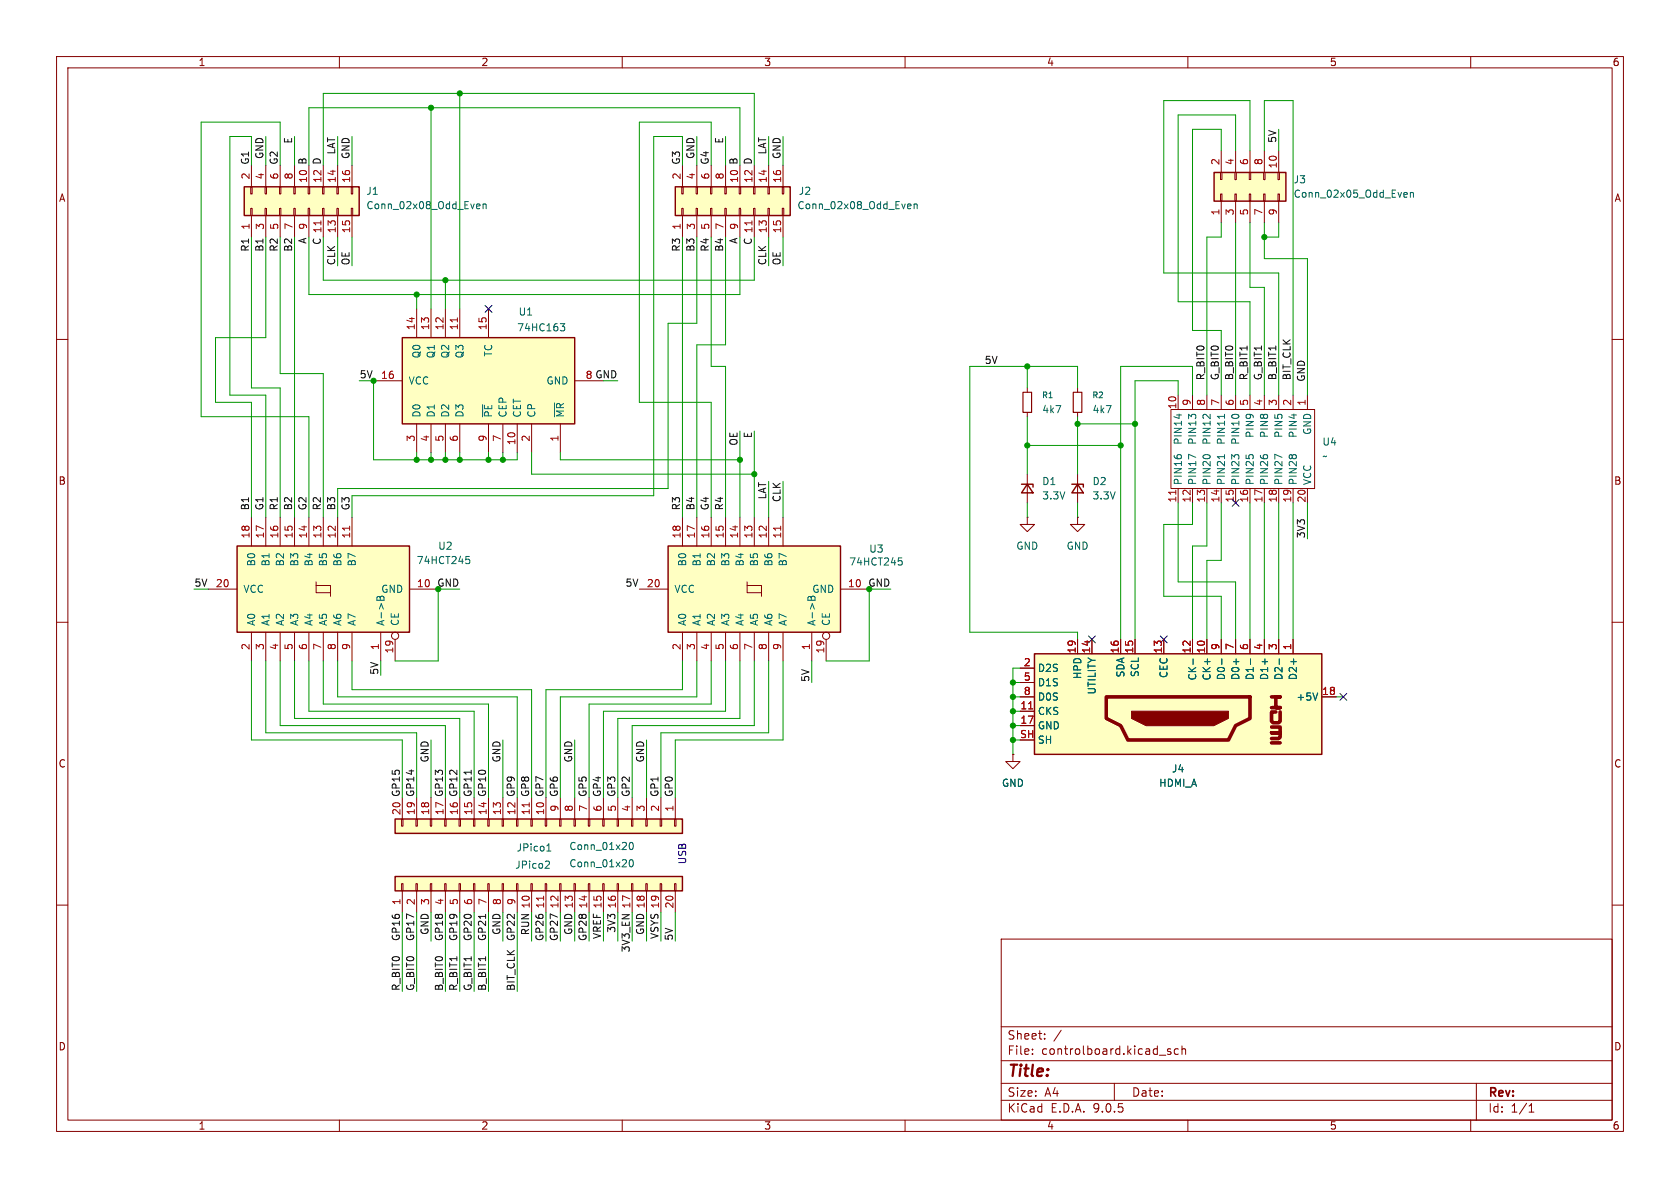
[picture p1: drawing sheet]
<svg xmlns="http://www.w3.org/2000/svg" width="297mm" height="210mm" viewBox="0 0 297 210" stroke-linecap="round" stroke-linejoin="round" font-family="sans-serif">
<g fill="none" stroke="#840000" stroke-width=".18">
<path d="M10 10h277v190h-277zM12 12h273v186h-273zM60 10v2M110 10v2M160 10v2M210 10v2M260 10v2M10 60h2M181.6 68.6v.7M181.6 72.9v.8M285 60h2M181.6 91.4v1.3h1.3l-1.3 1.3-1.3-1.3h1.3"/>
<path d="M181.6 91.4h.1M190.5 91.4v1.3h1.3l-1.3 1.3-1.3-1.3h1.3M190.5 91.4h.1M10 110h2M285 110h2M179.1 133.4v1.2h1.2l-1.2 1.3-1.3-1.3h1.3M179.1 133.4h.1M10 160h2M177 166h108v32h-108zM285 160h2M60 198v2M110 198v2"/>
<path d="M160 198v2M177 194.5h108M177 191.5h108M177 187.5h108M177 181.5h108M182.5 186.3v.1M182.5 185.5v.1M184.7 183.6v.1M184.7 182.8v.1M187.6 182.1l-1.3 2M197 191.5v3M207 185.5l-.4-.1-.2 .2 .1 .2 .5 .2v.3h-.6"/>
<path d="M208.3 185.5l-.4-.1-.3 .3v.4l.1 .2h.6M209 185.5l.2-.1 .3 .1 .1 .9M209 184.9v1.5M210 198v2M260 198v2M261 191.5v6.5M270.3 196.6h.9M270.3 195.5l.4-.4v1.5"/>
</g>
<path d="M180.8 69.3h1.6v3.6h-1.6z" fill="none" stroke="#840000" stroke-width=".2"/>
<path d="M71.1 59.7h30.5v15.2h-30.5z" fill="#ffffc2"/>
<path d="M71.1 59.7h30.5v15.2h-30.5zM180.6 85.6h2v.5M181.6 85.6l1 1.5h-2z" fill="none" stroke="#840000" stroke-width=".25"/>
<g fill="none" stroke="#840000" stroke-width=".18">
<path d="M73.7 54.6v5.1M76.2 54.6v5.1M78.7 54.6v5.1M81.3 54.6v5.1M86.4 54.6v5.1M66 67.3h5.1M73.7 74.9v5.1M76.2 74.9v5.1M78.7 74.9v5.1M81.3 74.9v5.1M86.4 74.9v5.1M88.9 74.9v5.1"/>
<path d="M91.4 74.9v5.1M94 74.9v5.1M99.1 74.9v5.1M101.6 67.3h5.1M190.5 68.6v.7M190.5 72.9v.8M181.6 83.8v5.1"/>
</g>
<path d="M99.1 57.2h.7l-.4 .5 .4 .1v.4l-.2 .3h-.4M85.3 71.5v2.2M98 71.2v2.5" fill="none" stroke="#006464" stroke-width=".18"/>
<path d="M80.9 56.2v.7" fill="none" stroke="#a90000" stroke-width=".18"/>
<path d="M189.7 69.3h1.6v3.6h-1.6z" fill="none" stroke="#840000" stroke-width=".2"/>
<path d="M43.2 33h20.3v5.1h-20.3z" fill="#ffffc2"/>
<path d="M43.2 33h20.3v5.1h-20.3z" fill="none" stroke="#840000" stroke-width=".25"/>
<g fill="none" stroke="#840000" stroke-width=".18">
<path d="M44.3 36.8h.3v1.3h-.3zM44.3 33h.3v1.3h-.3zM44.4 29.2v3.8M44.4 38.1v3.8M46.9 36.8h.2v1.3h-.2zM46.9 33h.2v1.3h-.2zM47 29.2v3.8M47 38.1v3.8M49.4 36.8h.3v1.3h-.3zM49.4 33h.3v1.3h-.3zM49.5 29.2v3.8M49.5 38.1v3.8"/>
<path d="M51.9 36.8h.3v1.3h-.3zM51.9 33h.3v1.3h-.3zM52.1 29.2v3.8M52.1 38.1v3.8M54.5 36.8h.2v1.3h-.2zM54.5 33h.2v1.3h-.2zM54.6 29.2v3.8M54.6 38.1v3.8M57 36.8h.3v1.3h-.3zM57 33h.3v1.3h-.3zM57.1 29.2v3.8M57.1 38.1v3.8"/>
<path d="M59.6 36.8h.2v1.3h-.2zM59.6 33h.2v1.3h-.2zM59.7 29.2v3.8M59.7 38.1v3.8M62.1 36.8h.3v1.3h-.3zM62.1 33h.3v1.3h-.3zM62.2 29.2v3.8M62.2 38.1v3.8"/>
</g>
<path d="M56.7 39v.8" fill="none" stroke="#a90000" stroke-width=".18"/>
<path d="M84.4 36.1h.4l.1 .3-.6 .1M84.8 36.8l-.4 .1M85.4 36.2l.2-.1h.3v.8M85.4 36.1v.8" fill="none" stroke="#006464" stroke-width=".18"/>
<path d="M118.1 96.5h30.5v15.3h-30.5z" fill="#ffffc2"/>
<g fill="none" stroke="#840000" stroke-width=".18">
<path d="M120.6 91.4v5.1M123.2 91.4v5.1M125.7 91.4v5.1M128.3 91.4v5.1M130.8 91.4v5.1M133.3 91.4v5.1M135.9 91.4v5.1M138.4 91.4v5.1M113 104.1h5.1M120.6 111.8v5M123.2 111.8v5M125.7 111.8v5"/>
<path d="M128.3 111.8v5M130.8 111.8v5M132.1 102.9v.6h2.5v1.9M132.1 103.5v1.3h2.5M133.3 111.8v5M135.9 111.8v5M138.4 111.8v5M143.5 111.8v5M146 113v3.8M148.6 104.1h5.1"/>
<circle cx="146" cy="112.4" r=".63"/>
</g>
<path d="M118.1 96.5h30.5v15.3h-30.5z" fill="none" stroke="#840000" stroke-width=".25"/>
<path d="M158.8 98.6h.6M159 99.1h.3l.2 .2-.1 .5-.4 .1M143.1 105.4l-.3 .3v.4h1.3v-.5M143.4 105.6v.1M143.4 105.7v.4M143.5 105.5l-.1 .2" fill="none" stroke="#006464" stroke-width=".18"/>
<path d="M138 93v.7" fill="none" stroke="#a90000" stroke-width=".18"/>
<path d="M214.6 30.5h12.7v5.1h-12.7z" fill="#ffffc2"/>
<path d="M214.6 30.5h12.7v5.1h-12.7z" fill="none" stroke="#840000" stroke-width=".25"/>
<g fill="none" stroke="#840000" stroke-width=".18">
<path d="M215.8 34.3h.2v1.3h-.2zM215.8 30.5h.2v1.3h-.2zM215.9 26.7v3.8M215.9 35.6v3.8M218.3 34.3h.3v1.3h-.3zM218.3 30.5h.3v1.3h-.3zM218.4 26.7v3.8M218.4 35.6v3.8M220.9 34.3h.2v1.3h-.2zM220.9 30.5h.2v1.3h-.2zM221 26.7v3.8M221 35.6v3.8"/>
<path d="M223.4 34.3h.2v1.3h-.2zM223.4 30.5h.2v1.3h-.2zM223.5 26.7v3.8M223.5 35.6v3.8M225.9 34.3h.3v1.3h-.3zM225.9 30.5h.3v1.3h-.3zM226.1 26.7v3.8M226.1 35.6v3.8M207 72.4h25.4v14h-25.4zM208.3 69.9v2.5M210.8 69.9v2.5M213.4 69.9v2.5"/>
<path d="M215.9 69.9v2.5M218.4 69.9v2.5M221 69.9v2.5M223.5 69.9v2.5M226.1 69.9v2.5M228.6 69.9v2.5M231.1 69.9v2.5M208.3 86.4v2.5M210.8 86.4v2.5M213.4 86.4v2.5M215.9 86.4v2.5M218.4 86.4v2.5"/>
<path d="M221 86.4v2.5M223.5 86.4v2.5M226.1 86.4v2.5M228.6 86.4v2.5M231.1 86.4v2.5"/>
</g>
<g fill="none" stroke="#006464" stroke-width=".18">
<path d="M248.4 34l.3 .1 .1 .2-.6 .1M248.7 34.8l-.3 .1M249.3 34.1l.2-.1 .3 .1 .1 .8M249.3 34v.9M208.4 73.2v.8M210.6 73.7l-.5-.5v.8M210.7 73.3h.6M212.8 73.3h.4M213.9 73.2v.8M216.5 73.2v.8M218 73.3h.8M208.2 80.4h.5"/>
<path d="M211.4 80.9l-1.3-.6v.9M212.9 80.4h.8M216.5 80.4v.7M218.2 80.8l-.5-.4v.8M218.4 80.4h.5M220.9 80.4h.5M223.4 80.4h.6M226.6 80.9l-1.2-.6v.9M228 80.4h.3M228.6 80.4h.5"/>
</g>
<path d="M207.9 86.7v.7" fill="none" stroke="#a90000" stroke-width=".18"/>
<path d="M119.4 33h20.3v5.1h-20.3z" fill="#ffffc2"/>
<path d="M119.4 33h20.3v5.1h-20.3z" fill="none" stroke="#840000" stroke-width=".25"/>
<g fill="none" stroke="#840000" stroke-width=".18">
<path d="M120.5 36.8h.3v1.3h-.3zM120.5 33h.3v1.3h-.3zM120.6 29.2v3.8M120.6 38.1v3.8M123.1 36.8h.2v1.3h-.2zM123.1 33h.2v1.3h-.2zM123.2 29.2v3.8M123.2 38.1v3.8M125.6 36.8h.3v1.3h-.3zM125.6 33h.3v1.3h-.3zM125.7 29.2v3.8M125.7 38.1v3.8"/>
<path d="M128.1 36.8h.3v1.3h-.3zM128.1 33h.3v1.3h-.3zM128.3 29.2v3.8M128.3 38.1v3.8M130.7 36.8h.2v1.3h-.2zM130.7 33h.2v1.3h-.2zM130.8 29.2v3.8M130.8 38.1v3.8M133.2 36.8h.3v1.3h-.3zM133.2 33h.3v1.3h-.3zM133.3 29.2v3.8M133.3 38.1v3.8"/>
<path d="M135.8 36.8h.2v1.3h-.2zM135.8 33h.2v1.3h-.2zM135.9 29.2v3.8M135.9 38.1v3.8M138.3 36.8h.3v1.3h-.3zM138.3 33h.3v1.3h-.3zM138.4 29.2v3.8M138.4 38.1v3.8"/>
</g>
<path d="M132.9 39v.8" fill="none" stroke="#a90000" stroke-width=".18"/>
<path d="M160.6 36.1h.4l.1 .3-.6 .1M161 36.8l-.4 .1M161.6 36.2l.2-.1h.3v.8M161.6 36.1v.8" fill="none" stroke="#006464" stroke-width=".18"/>
<path d="M182.9 115.6h50.8v17.8h-50.8z" fill="#ffffc2"/>
<path d="M195.6 123.2h25.4v3.8l-2.6 1.3-1.2 2.5h-17.8l-1.3-2.5-2.5-1.3zM224.8 123.2h1.5h-.7v1.9h.7h-1.5M224.8 128.5h1.5v1h-1.5h1.5v.8l-.2 .3h-1.3M224.8 131.3h1.5M225.6 125.9h-.8v1.6l.2 .3h1.1l.2-.3v-1.6" fill="none" stroke="#840000" stroke-width=".63"/>
<path d="M189.5 85.6h2v.5M190.5 85.6l1 1.5h-2zM182.9 115.6h50.8v17.8h-50.8z" fill="none" stroke="#840000" stroke-width=".25"/>
<path d="M200 125.7h17.2v1.3l-2.6 1.3h-12l-2.6-1.3z" fill="#840000" stroke="#840000" stroke-width=".18"/>
<g fill="none" stroke="#840000" stroke-width=".18">
<path d="M190.5 83.8v5.1M180.3 118.1h2.6M190.5 113v2.6M193 113v2.6M198.1 113v2.6M200.7 113v2.6M205.7 113v2.6M210.8 113v2.6M213.4 113v2.6M215.9 113v2.6M218.4 113v2.6M221 113v2.6"/>
<path d="M223.5 113v2.6M226.1 113v2.6M228.6 113v2.6M180.3 120.7h2.6M180.3 123.2h2.6M180.3 125.7h2.6M180.3 128.3h2.6M233.7 123.2h2.5"/>
</g>
<path d="M210.9 116.5v.9M216 116.5v.9M218.5 116.5v.9M221.1 116.5v.9M223.6 116.5v.9M226.2 116.5v.9M228.7 116.5v.9M233 122.5l-.5 1.3" fill="none" stroke="#006464" stroke-width=".18"/>
<path d="M181.9 125.3h.7" fill="none" stroke="#a90000" stroke-width=".18"/>
<path d="M69.8 154.9h50.8v2.6h-50.8z" fill="#ffffc2"/>
<path d="M69.8 154.9h50.8v2.6h-50.8z" fill="none" stroke="#840000" stroke-width=".25"/>
<g fill="none" stroke="#840000" stroke-width=".18">
<path d="M71 156.2h.2v1.3h-.2zM71.1 157.5v3.8M73.5 156.2h.3v1.3h-.3zM73.7 157.5v3.8M76.1 156.2h.2v1.3h-.2zM76.2 157.5v3.8M78.6 156.2h.3v1.3h-.3zM78.7 157.5v3.8M81.2 156.2h.2v1.3h-.2zM81.3 157.5v3.8M83.7 156.2h.2v1.3h-.2zM83.8 157.5v3.8"/>
<path d="M86.2 156.2h.3v1.3h-.3zM86.4 157.5v3.8M88.8 156.2h.2v1.3h-.2zM88.9 157.5v3.8M91.3 156.2h.3v1.3h-.3zM91.4 157.5v3.8M93.9 156.2h.2v1.3h-.2zM94 157.5v3.8M96.4 156.2h.2v1.3h-.2zM96.5 157.5v3.8M98.9 156.2h.3v1.3h-.3zM99.1 157.5v3.8"/>
<path d="M101.5 156.2h.2v1.3h-.2zM101.6 157.5v3.8M104 156.2h.3v1.3h-.3zM104.1 157.5v3.8M106.6 156.2h.2v1.3h-.2zM106.7 157.5v3.8M109.1 156.2h.2v1.3h-.2zM109.2 157.5v3.8M111.6 156.2h.3v1.3h-.3zM111.8 157.5v3.8M114.2 156.2h.2v1.3h-.2zM114.3 157.5v3.8"/>
<path d="M116.7 156.2h.3v1.3h-.3zM116.8 157.5v3.8M119.3 156.2h.2v1.3h-.2zM119.4 157.5v3.8"/>
</g>
<path d="M96.1 158.4v.7" fill="none" stroke="#a90000" stroke-width=".18"/>
<path d="M96.6 152.2l.4 .1 .1 .3-.7 .9h.7M111.4 152h.1a.68 .68 0 0 1 .5 .6 .68 .68 0 0 1-.5 .6 .84 .84 0 0 1-.1-1.2z" fill="none" stroke="#006464" stroke-width=".18"/>
<path d="M69.8 144.8h50.8v2.5h-50.8z" fill="#ffffc2"/>
<path d="M69.8 144.8h50.8v2.5h-50.8z" fill="none" stroke="#840000" stroke-width=".25"/>
<g fill="none" stroke="#840000" stroke-width=".18">
<path d="M71 144.8h.2v1.3h-.2zM71.1 141v3.8M73.5 144.8h.3v1.3h-.3zM73.7 141v3.8M76.1 144.8h.2v1.3h-.2zM76.2 141v3.8M78.6 144.8h.3v1.3h-.3zM78.7 141v3.8M81.2 144.8h.2v1.3h-.2zM81.3 141v3.8M83.7 144.8h.2v1.3h-.2zM83.8 141v3.8"/>
<path d="M86.2 144.8h.3v1.3h-.3zM86.4 141v3.8M88.8 144.8h.2v1.3h-.2zM88.9 141v3.8M91.3 144.8h.3v1.3h-.3zM91.4 141v3.8M93.9 144.8h.2v1.3h-.2zM94 141v3.8M96.4 144.8h.2v1.3h-.2zM96.5 141v3.8M98.9 144.8h.3v1.3h-.3zM99.1 141v3.8"/>
<path d="M101.5 144.8h.2v1.3h-.2zM101.6 141v3.8M104 144.8h.3v1.3h-.3zM104.1 141v3.8M106.6 144.8h.2v1.3h-.2zM106.7 141v3.8M109.1 144.8h.2v1.3h-.2zM109.2 141v3.8M111.6 144.8h.3v1.3h-.3zM111.8 141v3.8M114.2 144.8h.2v1.3h-.2zM114.3 141v3.8"/>
<path d="M116.7 144.8h.3v1.3h-.3zM116.8 141v3.8M119.3 144.8h.2v1.3h-.2zM119.4 141v3.8"/>
</g>
<path d="M93.6 141.9v.7" fill="none" stroke="#a90000" stroke-width=".18"/>
<path d="M96.7 150.4h.7M96.8 149.5l.2-.3v1.2M111.4 149l.1-.1a.68 .68 0 0 1 .5 .7 .68 .68 0 0 1-.5 .6l-.1-.1-.2-.4z" fill="none" stroke="#006464" stroke-width=".18"/>
<path d="M41.9 96.5h30.5v15.3h-30.5z" fill="#ffffc2"/>
<g fill="none" stroke="#840000" stroke-width=".18">
<path d="M44.4 91.4v5.1M47 91.4v5.1M49.5 91.4v5.1M52.1 91.4v5.1M54.6 91.4v5.1M57.1 91.4v5.1M59.7 91.4v5.1M62.2 91.4v5.1M36.8 104.1h5.1M44.4 111.8v5M47 111.8v5M49.5 111.8v5"/>
<path d="M52.1 111.8v5M54.6 111.8v5M55.9 102.9v.6h2.5v1.9M55.9 103.5v1.3h2.5M57.1 111.8v5M59.7 111.8v5M62.2 111.8v5M67.3 111.8v5M69.8 113v3.8M72.4 104.1h5.1M180.3 118.1h2.6M190.5 113v2.6"/>
<path d="M193 113v2.6M198.1 113v2.6M200.7 113v2.6M205.7 113v2.6M210.8 113v2.6M213.4 113v2.6M215.9 113v2.6M218.4 113v2.6M221 113v2.6M223.5 113v2.6M226.1 113v2.6M228.6 113v2.6"/>
<path d="M179.1 133.4h.1M180.3 120.7h2.6M180.3 123.2h2.6M180.3 125.7h2.6M180.3 128.3h2.6M233.7 123.2h2.5"/>
<circle cx="69.8" cy="112.4" r=".63"/>
</g>
<path d="M41.9 96.5h30.5v15.3h-30.5z" fill="none" stroke="#840000" stroke-width=".25"/>
<g fill="none" stroke="#006464" stroke-width=".18">
<path d="M82.4 98.4h.6M82.5 98.9h.3l.3 .2-.2 .5h-.4M66.9 105.4l-.3 .3v.4h1.3v-.5M67.2 105.6v.1M67.2 105.7v.4M67.3 105.5l-.1 .2M210.9 116.5v.9M216 116.5v.9M218.5 116.5v.9M221.1 116.5v.9M223.6 116.5v.9M226.2 116.5v.9"/>
<path d="M228.7 116.5v.9M233 122.5l-.5 1.3"/>
</g>
<path d="M61.8 93v.7M181.9 125.3h.7" fill="none" stroke="#a90000" stroke-width=".18"/>
<path d="M83.3 136.2v.7M85.8 161.6v.8" fill="none" stroke="#0f0f0f" stroke-width=".18"/>
<g fill="none" stroke="#009600" stroke-width=".18">
<path d="M76.2 19.1v35.5M81.3 16.5v38.1M44.4 29.2v-5.1h-3.8v45.8h6.4v21.5M47 24.1v5.1M49.5 29.2v-7.6h-13.9v52.1h19v17.7M52.1 24.1v5.1M54.6 29.2v-10.1h76.2v10.1M57.1 29.2v-12.7h76.2v12.7M59.7 24.1v5.1M62.2 24.1v5.1M120.6 29.2v-5.1h-5v63.5h-53.4v3.8M123.2 24.1v5.1"/>
<path d="M125.7 29.2v-7.6h-12.7v49.5h12.7v20.3M128.3 24.1v5.1M135.9 24.1v5.1M138.4 24.1v5.1M215.9 26.7v-3.8h-5.1v35.5h5.1v11.5M215.9 39.4v2.5h-2.5v28M218.4 26.7v-6.4h-10.1v33h12.7v16.6M218.4 39.4v30.5M221 26.7v-8.9h-15.3v30.5h20.4v21.6M221 39.4v11.4h2.5v19.1M223.5 26.7v-8.9h5.1v52.1M223.5 39.4v6.3h7.6v24.2"/>
<path d="M226.1 39.4v2.5h-2.6M226.1 22.9v3.8M44.4 41.9v26.7h5.1v22.8M47 41.9v17.8h-8.9v11.4h6.3v20.3M49.5 41.9v24.1h7.6v25.4M52.1 41.9v49.5M54.6 41.9v10.2h76.2v-10.2M57.1 41.9v7.6h76.2v-7.6M59.7 41.9v5.1M62.2 41.9v5.1M73.7 52.1v2.5M78.7 49.5v5.1"/>
<path d="M120.6 41.9v49.5M123.2 41.9v15.3h-5.1v29.2h-58.4v5M125.7 41.9v22.9h2.6v26.6M128.3 41.9v19.1h-5.1v30.4M135.9 41.9v5.1M138.4 41.9v5.1M66 67.3v14h25.4v-1.3M130.8 76.2v15.2M133.3 76.2v15.2M181.6 64.8v3.8M181.6 73.7v10.1M181.6 78.7h16.5"/>
<path d="M190.5 74.9h10.2M190.5 68.6v-3.8h-19.1v47h19.1v1.2M190.5 73.7v10.1M208.3 69.9v-2.6h-7.6v45.7M210.8 69.9v-5.1h-12.7v48.2M73.7 80v1.3M76.2 80v1.3M78.7 80v1.3M81.3 80v1.3M86.4 80v1.3M88.9 80v1.3M94 80v3.8h39.3"/>
<path d="M99.1 80v1.3h31.7M135.9 85.1v6.3M138.4 85.1v6.3M181.6 88.9v2.5M190.5 88.9v2.5M208.3 88.9v14h10.1v10.1M210.8 88.9v3.8h-5.1v12.7h10.2v7.6M213.4 88.9v7.6h-2.6v16.5M215.9 88.9v10.2h-2.5v13.9M221 88.9v24.1M223.5 88.9v24.1M226.1 88.9v24.1"/>
<path d="M228.6 88.9v24.1M231.1 88.9v6.4M44.4 116.8v14h26.7v10.2M47 116.8v12.7h26.7v11.5M49.5 116.8v11.5h29.2v12.7M52.1 116.8v10.2h29.2v14M54.6 116.8v8.9h29.2v15.3M57.1 116.8v7.7h29.3v16.5M59.7 116.8v6.4h31.7v17.8M62.2 116.8v5.1h31.8v19.1M81.3 104.1h-3.8v12.7h-7.7M120.6 116.8v5.1h-24.1v19.1"/>
<path d="M123.2 116.8v6.4h-24.1v17.8M125.7 116.8v7.7h-21.6v16.5M128.3 116.8v8.9h-21.6v15.3M130.8 116.8v10.2h-21.6v14M133.3 116.8v11.5h-21.5v12.7M135.9 116.8v12.7h-19.1v11.5M138.4 116.8v14h-19v10.2M143.5 116.8v3.9M157.5 104.1h-3.8v12.7h-7.7M180.3 118.1h-1.2v15.3M76.2 130.8v10.2M88.9 130.8v10.2"/>
<path d="M101.6 130.8v10.2M114.3 130.8v10.2M179.1 125.7h1.2M179.1 128.3h1.2M179.1 123.2h1.2M179.1 130.8h1.2M179.1 120.7h1.2M236.2 123.2h1.3M71.1 161.3v14M73.7 161.3v14M76.2 161.3v5.1M78.7 161.3v14"/>
<path d="M81.3 161.3v14M83.8 161.3v14M86.4 161.3v14M88.9 161.3v5.1M91.4 161.3v14M94 161.3v5.1M96.5 161.3v5.1M99.1 161.3v5.1M101.6 161.3v5.1M104.1 161.3v5.1M106.7 161.3v5.1M109.2 161.3v5.1"/>
<path d="M111.8 161.3v5.1M114.3 161.3v5.1M116.8 161.3v5.1M119.4 161.3v5.1"/>
</g>
<path d="M85.8 54l1.2 1.2M87 54l-1.2 1.2M217.8 88.3l1.2 1.2M219 88.3l-1.2 1.2M192.4 112.4l1.2 1.2M193.6 112.4l-1.2 1.2M205.1 112.4l1.2 1.2M206.3 112.4l-1.2 1.2M236.9 122.6l1.2 1.2M238.1 122.6l-1.2 1.2" fill="none" stroke="#000084" stroke-width=".18"/>
<g fill="#009600" stroke="#009600" stroke-width=".18">
<circle cx="181.6" cy="78.7" r=".46"/>
<circle cx="179.1" cy="130.8" r=".46"/>
<circle cx="179.1" cy="128.3" r=".46"/>
<circle cx="179.1" cy="123.2" r=".46"/>
<circle cx="179.1" cy="120.7" r=".46"/>
<circle cx="181.6" cy="64.8" r=".46"/>
<circle cx="179.1" cy="125.7" r=".46"/>
<circle cx="153.7" cy="104.1" r=".46"/>
<circle cx="223.5" cy="41.9" r=".46"/>
<circle cx="198.1" cy="78.7" r=".46"/>
<circle cx="200.7" cy="74.9" r=".46"/>
<circle cx="190.5" cy="74.9" r=".46"/>
<circle cx="81.3" cy="81.3" r=".46"/>
<circle cx="88.9" cy="81.3" r=".46"/>
<circle cx="86.4" cy="81.3" r=".46"/>
<circle cx="77.5" cy="104.1" r=".46"/>
<circle cx="73.7" cy="52.1" r=".46"/>
<circle cx="76.2" cy="19.1" r=".46"/>
<circle cx="81.3" cy="16.5" r=".46"/>
<circle cx="78.7" cy="49.5" r=".46"/>
<circle cx="78.7" cy="81.3" r=".46"/>
<circle cx="133.3" cy="83.8" r=".46"/>
<circle cx="76.2" cy="81.3" r=".46"/>
<circle cx="130.8" cy="81.3" r=".46"/>
<circle cx="73.7" cy="81.3" r=".46"/>
<circle cx="66" cy="67.3" r=".46"/>
</g>
<text font-size="2.8" fill="#840000" x="178" y="190.9">Title:</text>
<g font-size="2.1" fill="#840000">
<text x="178" y="184">Sheet:</text>
<text x="178" y="186.7">File:</text>
<text x="184.1" y="186.7">controlboard.kicad_sch</text>
<text x="178" y="196.9">KiCad</text>
<text x="178" y="194.1">Size:</text>
<text x="184.7" y="194.1">A4</text>
<text x="185.7" y="196.9">E.D.A.</text>
<text x="193.3" y="196.9">9.0.5</text>
<text x="200" y="194.1">Date:</text>
<text x="263" y="194.3">Rev:</text>
<text x="263" y="196.9">Id:</text>
<text x="267.1" y="196.9">1/1</text>
</g>
<g font-size="1.8" fill="#840000">
<text x="35" y="11.9">1</text>
<text x="85" y="11.9">2</text>
<text x="135" y="11.9">3</text>
<text x="185" y="11.9">4</text>
<text x="235" y="11.9">5</text>
<text x="285" y="11.9">6</text>
<text x="10.3" y="35.9">A</text>
<text x="285.3" y="35.9">A</text>
<text x="10.3" y="85.9">B</text>
<text x="285.3" y="85.9">B</text>
<text x="10.3" y="135.9">C</text>
<text x="285.3" y="135.9">C</text>
<text x="10.3" y="185.9">D</text>
<text x="285.3" y="185.9">D</text>
<text x="35" y="199.9">1</text>
<text x="85" y="199.9">2</text>
<text x="135" y="199.9">3</text>
<text x="185" y="199.9">4</text>
<text x="235" y="199.9">5</text>
<text x="285" y="199.9">6</text>
</g>
<g font-size="1.8" fill="#0f0f0f">
<text x="44.1" y="29.2" transform="rotate(-90 44.1 29.2)">G1</text>
<text x="46.6" y="28.2" transform="rotate(-90 46.6 28.2)">GND</text>
<text x="49.2" y="29.2" transform="rotate(-90 49.2 29.2)">G2</text>
<text x="51.7" y="25.5" transform="rotate(-90 51.7 25.5)">E</text>
<text x="54.3" y="29.2" transform="rotate(-90 54.3 29.2)">B</text>
<text x="56.8" y="29.2" transform="rotate(-90 56.8 29.2)">D</text>
<text x="59.3" y="27.4" transform="rotate(-90 59.3 27.4)">LAT</text>
<text x="61.9" y="28.2" transform="rotate(-90 61.9 28.2)">GND</text>
<text x="120.3" y="29.2" transform="rotate(-90 120.3 29.2)">G3</text>
<text x="122.8" y="28.2" transform="rotate(-90 122.8 28.2)">GND</text>
<text x="125.4" y="29.2" transform="rotate(-90 125.4 29.2)">G4</text>
<text x="127.9" y="25.5" transform="rotate(-90 127.9 25.5)">E</text>
<text x="130.5" y="29.2" transform="rotate(-90 130.5 29.2)">B</text>
<text x="133" y="29.2" transform="rotate(-90 133 29.2)">D</text>
<text x="135.5" y="27.4" transform="rotate(-90 135.5 27.4)">LAT</text>
<text x="138.1" y="28.2" transform="rotate(-90 138.1 28.2)">GND</text>
<text x="225.7" y="25.4" transform="rotate(-90 225.7 25.4)">5V</text>
<text x="44.1" y="44.6" transform="rotate(-90 44.1 44.6)">R1</text>
<text x="46.6" y="44.6" transform="rotate(-90 46.6 44.6)">B1</text>
<text x="49.2" y="44.6" transform="rotate(-90 49.2 44.6)">R2</text>
<text x="51.7" y="44.6" transform="rotate(-90 51.7 44.6)">B2</text>
<text x="54.3" y="43.2" transform="rotate(-90 54.3 43.2)">A</text>
<text x="56.8" y="43.4" transform="rotate(-90 56.8 43.4)">C 11</text>
<text x="59.3" y="47" transform="rotate(-90 59.3 47)">CLK</text>
<text x="61.9" y="47" transform="rotate(-90 61.9 47)">OE</text>
<text x="120.3" y="44.6" transform="rotate(-90 120.3 44.6)">R3</text>
<text x="122.8" y="44.6" transform="rotate(-90 122.8 44.6)">B3</text>
<text x="125.4" y="44.6" transform="rotate(-90 125.4 44.6)">R4</text>
<text x="127.9" y="44.6" transform="rotate(-90 127.9 44.6)">B4</text>
<text x="130.5" y="43.2" transform="rotate(-90 130.5 43.2)">A</text>
<text x="133" y="43.4" transform="rotate(-90 133 43.4)">C 11</text>
<text x="135.5" y="47" transform="rotate(-90 135.5 47)">CLK</text>
<text x="138.1" y="47" transform="rotate(-90 138.1 47)">OE</text>
<text x="174" y="64.4">5V</text>
<text x="213" y="67.3" transform="rotate(-90 213 67.3)">R_BIT0</text>
<text x="215.6" y="67.3" transform="rotate(-90 215.6 67.3)">G_BIT0</text>
<text x="218.1" y="67.3" transform="rotate(-90 218.1 67.3)">B_BIT0</text>
<text x="220.6" y="67.3" transform="rotate(-90 220.6 67.3)">R_BIT1</text>
<text x="223.2" y="67.3" transform="rotate(-90 223.2 67.3)">G_BIT1</text>
<text x="225.7" y="67.3" transform="rotate(-90 225.7 67.3)">B_BIT1</text>
<text x="228.3" y="67.3" transform="rotate(-90 228.3 67.3)">BIT_CLK</text>
<text x="230.8" y="67.6" transform="rotate(-90 230.8 67.6)">GND</text>
<text x="133" y="77.6" transform="rotate(-90 133 77.6)">E</text>
<text x="130.5" y="78.9" transform="rotate(-90 130.5 78.9)">OE</text>
<text x="135.5" y="88.4" transform="rotate(-90 135.5 88.4)">LAT</text>
<text x="138.1" y="88.9" transform="rotate(-90 138.1 88.9)">CLK</text>
<text x="44.1" y="90.3" transform="rotate(-90 44.1 90.3)">B1</text>
<text x="46.6" y="90.3" transform="rotate(-90 46.6 90.3)">G1</text>
<text x="49.2" y="90.3" transform="rotate(-90 49.2 90.3)">R1</text>
<text x="51.7" y="90.3" transform="rotate(-90 51.7 90.3)">B2</text>
<text x="54.3" y="90.3" transform="rotate(-90 54.3 90.3)">G2</text>
<text x="56.8" y="90.3" transform="rotate(-90 56.8 90.3)">R2</text>
<text x="59.3" y="90.3" transform="rotate(-90 59.3 90.3)">B3</text>
<text x="61.9" y="90.3" transform="rotate(-90 61.9 90.3)">G3</text>
<text x="120.3" y="90.3" transform="rotate(-90 120.3 90.3)">R3</text>
<text x="122.8" y="90.3" transform="rotate(-90 122.8 90.3)">B4</text>
<text x="125.4" y="90.3" transform="rotate(-90 125.4 90.3)">G4</text>
<text x="127.9" y="90.3" transform="rotate(-90 127.9 90.3)">R4</text>
<text x="230.8" y="95.3" transform="rotate(-90 230.8 95.3)">3V3</text>
<text x="77.2" y="103.8">GND</text>
<text x="110.5" y="103.8">5V</text>
<text x="153.4" y="103.8">GND</text>
<text x="143.2" y="120.7" transform="rotate(-90 143.2 120.7)">5V</text>
<text x="75.9" y="134.9" transform="rotate(-90 75.9 134.9)">GND</text>
<text x="88.6" y="134.9" transform="rotate(-90 88.6 134.9)">GND</text>
<text x="101.3" y="134.9" transform="rotate(-90 101.3 134.9)">GND</text>
<text x="114" y="134.9" transform="rotate(-90 114 134.9)">GND</text>
<text x="70.8" y="141" transform="rotate(-90 70.8 141)">GP15</text>
<text x="73.3" y="141" transform="rotate(-90 73.3 141)">GP14</text>
<text x="78.4" y="141" transform="rotate(-90 78.4 141)">GP13</text>
<text x="80.9" y="141" transform="rotate(-90 80.9 141)">GP12</text>
<text x="83.5" y="141" transform="rotate(-90 83.5 141)">GP11</text>
<text x="86" y="141" transform="rotate(-90 86 141)">GP10</text>
<text x="91.1" y="141" transform="rotate(-90 91.1 141)">GP9</text>
<text x="93.6" y="141" transform="rotate(-90 93.6 141)">GP8</text>
<text x="96.2" y="141" transform="rotate(-90 96.2 141)">GP7</text>
<text x="98.7" y="141" transform="rotate(-90 98.7 141)">GP6</text>
<text x="103.8" y="141" transform="rotate(-90 103.8 141)">GP5</text>
<text x="106.3" y="141" transform="rotate(-90 106.3 141)">GP4</text>
<text x="108.9" y="141" transform="rotate(-90 108.9 141)">GP3</text>
<text x="111.4" y="141" transform="rotate(-90 111.4 141)">GP2</text>
<text x="116.5" y="141" transform="rotate(-90 116.5 141)">GP1</text>
<text x="119" y="141" transform="rotate(-90 119 141)">GP0</text>
<text x="70.8" y="166.5" transform="rotate(-90 70.8 166.5)">GP16</text>
<text x="73.3" y="166.5" transform="rotate(-90 73.3 166.5)">GP17</text>
<text x="75.9" y="165.4" transform="rotate(-90 75.9 165.4)">GND</text>
<text x="78.4" y="166.5" transform="rotate(-90 78.4 166.5)">GP18</text>
<text x="80.9" y="166.5" transform="rotate(-90 80.9 166.5)">GP19</text>
<text x="83.5" y="166.5" transform="rotate(-90 83.5 166.5)">GP20</text>
<text x="86" y="166.5" transform="rotate(-90 86 166.5)">GP21</text>
<text x="88.6" y="165.4" transform="rotate(-90 88.6 165.4)">GND</text>
<text x="91.1" y="166.5" transform="rotate(-90 91.1 166.5)">GP22</text>
<text x="93.6" y="165.4" transform="rotate(-90 93.6 165.4)">RUN 10</text>
<text x="96.2" y="166.5" transform="rotate(-90 96.2 166.5)">GP26</text>
<text x="98.7" y="166.5" transform="rotate(-90 98.7 166.5)">GP27</text>
<text x="101.3" y="165.4" transform="rotate(-90 101.3 165.4)">GND 13</text>
<text x="103.8" y="166.5" transform="rotate(-90 103.8 166.5)">GP28</text>
<text x="106.3" y="166.1" transform="rotate(-90 106.3 166.1)">VREF 15</text>
<text x="108.9" y="165" transform="rotate(-90 108.9 165)">3V3</text>
<text x="114" y="165.4" transform="rotate(-90 114 165.4)">GND 18</text>
<text x="116.5" y="166.1" transform="rotate(-90 116.5 166.1)">VSYS 19</text>
<text x="119" y="166.4" transform="rotate(-90 119 166.4)">5V</text>
<text x="111.4" y="168.4" transform="rotate(-90 111.4 168.4)">3V3_EN 17</text>
<text x="70.8" y="175.3" transform="rotate(-90 70.8 175.3)">R_BIT0</text>
<text x="73.3" y="175.3" transform="rotate(-90 73.3 175.3)">G_BIT0</text>
<text x="78.4" y="175.3" transform="rotate(-90 78.4 175.3)">B_BIT0</text>
<text x="80.9" y="175.3" transform="rotate(-90 80.9 175.3)">R_BIT1</text>
<text x="83.5" y="175.3" transform="rotate(-90 83.5 175.3)">G_BIT1</text>
<text x="86" y="175.3" transform="rotate(-90 86 175.3)">B_BIT1</text>
<text x="91.1" y="175.3" transform="rotate(-90 91.1 175.3)">BIT_CLK</text>
</g>
<g font-size="1.8" fill="#a90000">
<text x="215.6" y="29.3" transform="rotate(-90 215.6 29.3)">2</text>
<text x="218.2" y="29.3" transform="rotate(-90 218.2 29.3)">4</text>
<text x="220.7" y="29.3" transform="rotate(-90 220.7 29.3)">6</text>
<text x="223.3" y="29.3" transform="rotate(-90 223.3 29.3)">8</text>
<text x="225.8" y="29.9" transform="rotate(-90 225.8 29.9)">10</text>
<text x="44.2" y="31.8" transform="rotate(-90 44.2 31.8)">2</text>
<text x="46.7" y="31.8" transform="rotate(-90 46.7 31.8)">4</text>
<text x="49.3" y="31.8" transform="rotate(-90 49.3 31.8)">6</text>
<text x="51.8" y="31.8" transform="rotate(-90 51.8 31.8)">8</text>
<text x="54.4" y="32.4" transform="rotate(-90 54.4 32.4)">10</text>
<text x="56.9" y="32.4" transform="rotate(-90 56.9 32.4)">12</text>
<text x="59.4" y="32.4" transform="rotate(-90 59.4 32.4)">14</text>
<text x="62" y="32.4" transform="rotate(-90 62 32.4)">16</text>
<text x="120.4" y="31.8" transform="rotate(-90 120.4 31.8)">2</text>
<text x="122.9" y="31.8" transform="rotate(-90 122.9 31.8)">4</text>
<text x="125.5" y="31.8" transform="rotate(-90 125.5 31.8)">6</text>
<text x="128" y="31.8" transform="rotate(-90 128 31.8)">8</text>
<text x="130.6" y="32.4" transform="rotate(-90 130.6 32.4)">10</text>
<text x="133.1" y="32.4" transform="rotate(-90 133.1 32.4)">12</text>
<text x="135.6" y="32.4" transform="rotate(-90 135.6 32.4)">14</text>
<text x="138.2" y="32.4" transform="rotate(-90 138.2 32.4)">16</text>
<text x="44.2" y="40.7" transform="rotate(-90 44.2 40.7)">1</text>
<text x="46.7" y="40.7" transform="rotate(-90 46.7 40.7)">3</text>
<text x="49.3" y="40.7" transform="rotate(-90 49.3 40.7)">5</text>
<text x="51.8" y="40.7" transform="rotate(-90 51.8 40.7)">7</text>
<text x="54.4" y="40.7" transform="rotate(-90 54.4 40.7)">9</text>
<text x="59.4" y="41.3" transform="rotate(-90 59.4 41.3)">13</text>
<text x="62" y="41.3" transform="rotate(-90 62 41.3)">15</text>
<text x="120.4" y="40.7" transform="rotate(-90 120.4 40.7)">1</text>
<text x="122.9" y="40.7" transform="rotate(-90 122.9 40.7)">3</text>
<text x="125.5" y="40.7" transform="rotate(-90 125.5 40.7)">5</text>
<text x="128" y="40.7" transform="rotate(-90 128 40.7)">7</text>
<text x="130.6" y="40.7" transform="rotate(-90 130.6 40.7)">9</text>
<text x="135.6" y="41.3" transform="rotate(-90 135.6 41.3)">13</text>
<text x="138.2" y="41.3" transform="rotate(-90 138.2 41.3)">15</text>
<text x="215.6" y="38.2" transform="rotate(-90 215.6 38.2)">1</text>
<text x="218.2" y="38.2" transform="rotate(-90 218.2 38.2)">3</text>
<text x="220.7" y="38.2" transform="rotate(-90 220.7 38.2)">5</text>
<text x="223.3" y="38.2" transform="rotate(-90 223.3 38.2)">7</text>
<text x="225.8" y="38.2" transform="rotate(-90 225.8 38.2)">9</text>
<text x="73.4" y="58.5" transform="rotate(-90 73.4 58.5)">14</text>
<text x="75.9" y="58.5" transform="rotate(-90 75.9 58.5)">13</text>
<text x="78.5" y="58.5" transform="rotate(-90 78.5 58.5)">12</text>
<text x="81" y="58.5" transform="rotate(-90 81 58.5)">11</text>
<text x="86.1" y="58.5" transform="rotate(-90 86.1 58.5)">15</text>
<text x="67.3" y="67.1">16</text>
<text x="210.6" y="71.8" transform="rotate(-90 210.6 71.8)">9</text>
<text x="213.1" y="71.8" transform="rotate(-90 213.1 71.8)">8</text>
<text x="215.6" y="71.8" transform="rotate(-90 215.6 71.8)">7</text>
<text x="218.2" y="71.8" transform="rotate(-90 218.2 71.8)">6</text>
<text x="220.7" y="71.8" transform="rotate(-90 220.7 71.8)">5</text>
<text x="223.3" y="71.8" transform="rotate(-90 223.3 71.8)">4</text>
<text x="225.8" y="71.8" transform="rotate(-90 225.8 71.8)">3</text>
<text x="228.3" y="71.8" transform="rotate(-90 228.3 71.8)">2</text>
<text x="230.9" y="71.8" transform="rotate(-90 230.9 71.8)">1</text>
<text x="208" y="72.4" transform="rotate(-90 208 72.4)">10</text>
<text x="73.4" y="78.2" transform="rotate(-90 73.4 78.2)">3</text>
<text x="75.9" y="78.2" transform="rotate(-90 75.9 78.2)">4</text>
<text x="78.5" y="78.2" transform="rotate(-90 78.5 78.2)">5</text>
<text x="81" y="78.2" transform="rotate(-90 81 78.2)">6</text>
<text x="86.1" y="78.2" transform="rotate(-90 86.1 78.2)">9</text>
<text x="88.6" y="78.2" transform="rotate(-90 88.6 78.2)">7</text>
<text x="91.2" y="78.8" transform="rotate(-90 91.2 78.8)">10</text>
<text x="93.7" y="78.2" transform="rotate(-90 93.7 78.2)">2</text>
<text x="98.8" y="78.2" transform="rotate(-90 98.8 78.2)">1</text>
<text x="208" y="88.9" transform="rotate(-90 208 88.9)">11</text>
<text x="210.6" y="88.9" transform="rotate(-90 210.6 88.9)">12</text>
<text x="213.1" y="88.9" transform="rotate(-90 213.1 88.9)">13</text>
<text x="215.6" y="88.9" transform="rotate(-90 215.6 88.9)">14</text>
<text x="218.2" y="88.9" transform="rotate(-90 218.2 88.9)">15</text>
<text x="220.7" y="88.9" transform="rotate(-90 220.7 88.9)">16</text>
<text x="223.3" y="88.9" transform="rotate(-90 223.3 88.9)">17</text>
<text x="225.8" y="88.9" transform="rotate(-90 225.8 88.9)">18</text>
<text x="228.3" y="88.9" transform="rotate(-90 228.3 88.9)">19</text>
<text x="230.9" y="88.9" transform="rotate(-90 230.9 88.9)">20</text>
<text x="44.2" y="95.3" transform="rotate(-90 44.2 95.3)">18</text>
<text x="46.7" y="95.3" transform="rotate(-90 46.7 95.3)">17</text>
<text x="49.3" y="95.3" transform="rotate(-90 49.3 95.3)">16</text>
<text x="51.8" y="95.3" transform="rotate(-90 51.8 95.3)">15</text>
<text x="54.4" y="95.3" transform="rotate(-90 54.4 95.3)">14</text>
<text x="56.9" y="95.3" transform="rotate(-90 56.9 95.3)">13</text>
<text x="59.4" y="95.3" transform="rotate(-90 59.4 95.3)">12</text>
<text x="62" y="95.3" transform="rotate(-90 62 95.3)">11</text>
<text x="120.4" y="95.3" transform="rotate(-90 120.4 95.3)">18</text>
<text x="122.9" y="95.3" transform="rotate(-90 122.9 95.3)">17</text>
<text x="125.5" y="95.3" transform="rotate(-90 125.5 95.3)">16</text>
<text x="128" y="95.3" transform="rotate(-90 128 95.3)">15</text>
<text x="130.6" y="95.3" transform="rotate(-90 130.6 95.3)">14</text>
<text x="133.1" y="95.3" transform="rotate(-90 133.1 95.3)">13</text>
<text x="135.6" y="95.3" transform="rotate(-90 135.6 95.3)">12</text>
<text x="138.2" y="95.3" transform="rotate(-90 138.2 95.3)">11</text>
<text x="38.1" y="103.9">20</text>
<text x="73.6" y="103.9">10</text>
<text x="114.3" y="103.9">20</text>
<text x="149.8" y="103.9">10</text>
<text x="44.2" y="115" transform="rotate(-90 44.2 115)">2</text>
<text x="46.7" y="115" transform="rotate(-90 46.7 115)">3</text>
<text x="49.3" y="115" transform="rotate(-90 49.3 115)">4</text>
<text x="51.8" y="115" transform="rotate(-90 51.8 115)">5</text>
<text x="54.4" y="115" transform="rotate(-90 54.4 115)">6</text>
<text x="56.9" y="115" transform="rotate(-90 56.9 115)">7</text>
<text x="59.4" y="115" transform="rotate(-90 59.4 115)">8</text>
<text x="62" y="115" transform="rotate(-90 62 115)">9</text>
<text x="67.1" y="115" transform="rotate(-90 67.1 115)">1</text>
<text x="69.6" y="115.6" transform="rotate(-90 69.6 115.6)">19</text>
<text x="120.4" y="115" transform="rotate(-90 120.4 115)">2</text>
<text x="122.9" y="115" transform="rotate(-90 122.9 115)">3</text>
<text x="125.5" y="115" transform="rotate(-90 125.5 115)">4</text>
<text x="128" y="115" transform="rotate(-90 128 115)">5</text>
<text x="130.6" y="115" transform="rotate(-90 130.6 115)">6</text>
<text x="133.1" y="115" transform="rotate(-90 133.1 115)">7</text>
<text x="135.6" y="115" transform="rotate(-90 135.6 115)">8</text>
<text x="138.2" y="115" transform="rotate(-90 138.2 115)">9</text>
<text x="143.3" y="115" transform="rotate(-90 143.3 115)">1</text>
<text x="145.8" y="115.6" transform="rotate(-90 145.8 115.6)">19</text>
<text x="180.9" y="117.9">2</text>
<text x="190.2" y="115.6" transform="rotate(-90 190.2 115.6)">19</text>
<text x="192.8" y="115.6" transform="rotate(-90 192.8 115.6)">14</text>
<text x="197.9" y="115.6" transform="rotate(-90 197.9 115.6)">16</text>
<text x="200.4" y="115.6" transform="rotate(-90 200.4 115.6)">15</text>
<text x="205.5" y="115.6" transform="rotate(-90 205.5 115.6)">13</text>
<text x="210.6" y="115.6" transform="rotate(-90 210.6 115.6)">12</text>
<text x="213.1" y="115.6" transform="rotate(-90 213.1 115.6)">10</text>
<text x="215.6" y="115" transform="rotate(-90 215.6 115)">9</text>
<text x="218.2" y="115" transform="rotate(-90 218.2 115)">7</text>
<text x="220.7" y="115" transform="rotate(-90 220.7 115)">6</text>
<text x="223.3" y="115" transform="rotate(-90 223.3 115)">4</text>
<text x="225.8" y="115" transform="rotate(-90 225.8 115)">3</text>
<text x="228.3" y="115" transform="rotate(-90 228.3 115)">1</text>
<text x="180.3" y="125.5">11</text>
<text x="180.9" y="120.4">5</text>
<text x="180.9" y="122.9">8</text>
<text x="233.6" y="122.9">18</text>
<text x="180.2" y="130.6">SH</text>
<text x="180.3" y="128">17</text>
<text x="98.8" y="143.6" transform="rotate(-90 98.8 143.6)">9</text>
<text x="101.3" y="143.6" transform="rotate(-90 101.3 143.6)">8</text>
<text x="103.9" y="143.6" transform="rotate(-90 103.9 143.6)">7</text>
<text x="106.4" y="143.6" transform="rotate(-90 106.4 143.6)">6</text>
<text x="109" y="143.6" transform="rotate(-90 109 143.6)">5</text>
<text x="111.5" y="143.6" transform="rotate(-90 111.5 143.6)">4</text>
<text x="114" y="143.6" transform="rotate(-90 114 143.6)">3</text>
<text x="116.6" y="143.6" transform="rotate(-90 116.6 143.6)">2</text>
<text x="119.1" y="143.6" transform="rotate(-90 119.1 143.6)">1</text>
<text x="70.9" y="144.2" transform="rotate(-90 70.9 144.2)">20</text>
<text x="73.4" y="144.2" transform="rotate(-90 73.4 144.2)">19</text>
<text x="75.9" y="144.2" transform="rotate(-90 75.9 144.2)">18</text>
<text x="78.5" y="144.2" transform="rotate(-90 78.5 144.2)">17</text>
<text x="81" y="144.2" transform="rotate(-90 81 144.2)">16</text>
<text x="83.6" y="144.2" transform="rotate(-90 83.6 144.2)">15</text>
<text x="86.1" y="144.2" transform="rotate(-90 86.1 144.2)">14</text>
<text x="88.6" y="144.2" transform="rotate(-90 88.6 144.2)">13</text>
<text x="91.2" y="144.2" transform="rotate(-90 91.2 144.2)">12</text>
<text x="93.7" y="144.2" transform="rotate(-90 93.7 144.2)">11</text>
<text x="96.3" y="144.2" transform="rotate(-90 96.3 144.2)">10</text>
<text x="70.9" y="160.1" transform="rotate(-90 70.9 160.1)">1</text>
<text x="73.4" y="160.1" transform="rotate(-90 73.4 160.1)">2</text>
<text x="75.9" y="160.1" transform="rotate(-90 75.9 160.1)">3</text>
<text x="78.5" y="160.1" transform="rotate(-90 78.5 160.1)">4</text>
<text x="81" y="160.1" transform="rotate(-90 81 160.1)">5</text>
<text x="83.6" y="160.1" transform="rotate(-90 83.6 160.1)">6</text>
<text x="86.1" y="160.1" transform="rotate(-90 86.1 160.1)">7</text>
<text x="88.6" y="160.1" transform="rotate(-90 88.6 160.1)">8</text>
<text x="91.2" y="160.1" transform="rotate(-90 91.2 160.1)">9</text>
<text x="96.3" y="160.7" transform="rotate(-90 96.3 160.7)">11</text>
<text x="98.8" y="160.7" transform="rotate(-90 98.8 160.7)">12</text>
<text x="103.9" y="160.7" transform="rotate(-90 103.9 160.7)">14</text>
<text x="109" y="160.7" transform="rotate(-90 109 160.7)">16</text>
<text x="119.1" y="160.7" transform="rotate(-90 119.1 160.7)">20</text>
</g>
<g font-size="1.8" fill="#006464">
<text x="64.7" y="34.6">J1</text>
<text x="141.1" y="34.6">J2</text>
<text x="228.6" y="32.6">J3</text>
<text x="228.6" y="35.2">Conn_02x05_Odd_Even</text>
<text x="64.7" y="37.2">Conn_02x08_Odd_Even</text>
<text x="140.9" y="37.2">Conn_02x08_Odd_Even</text>
<text x="91.3" y="58.8">74HC163</text>
<text x="91.6" y="56">U1</text>
<text x="74.5" y="63.4" transform="rotate(-90 74.5 63.4)">Q0</text>
<text x="77.1" y="63.4" transform="rotate(-90 77.1 63.4)">Q1</text>
<text x="79.6" y="63.4" transform="rotate(-90 79.6 63.4)">Q2</text>
<text x="82.1" y="63.4" transform="rotate(-90 82.1 63.4)">Q3</text>
<text x="87.2" y="63.1" transform="rotate(-90 87.2 63.1)">TC</text>
<text x="72.1" y="68.2">VCC</text>
<text x="96.5" y="68.2">GND</text>
<text x="74.5" y="73.9" transform="rotate(-90 74.5 73.9)">D0</text>
<text x="77.1" y="73.9" transform="rotate(-90 77.1 73.9)">D1</text>
<text x="79.6" y="73.9" transform="rotate(-90 79.6 73.9)">D2</text>
<text x="82.1" y="73.9" transform="rotate(-90 82.1 73.9)">D3</text>
<text x="87.2" y="73.9" transform="rotate(-90 87.2 73.9)">~{PE}</text>
<text x="89.8" y="73.9" transform="rotate(-90 89.8 73.9)">CEP</text>
<text x="92.3" y="73.9" transform="rotate(-90 92.3 73.9)">CET</text>
<text x="94.8" y="73.9" transform="rotate(-90 94.8 73.9)">CP</text>
<text x="99.9" y="73.9" transform="rotate(-90 99.9 73.9)">~{MR}</text>
<text x="184.2" y="73.3">4k7</text>
<text x="193" y="73.3">4k7</text>
<text x="221.8" y="77.5" transform="rotate(-90 221.8 77.5)">PIN9</text>
<text x="224.4" y="77.5" transform="rotate(-90 224.4 77.5)">PIN8</text>
<text x="226.9" y="77.5" transform="rotate(-90 226.9 77.5)">PIN5</text>
<text x="229.5" y="77.5" transform="rotate(-90 229.5 77.5)">PIN4</text>
<text x="232" y="77" transform="rotate(-90 232 77)">GND</text>
<text x="209.1" y="78.7" transform="rotate(-90 209.1 78.7)">PIN14</text>
<text x="211.7" y="78.7" transform="rotate(-90 211.7 78.7)">PIN13</text>
<text x="214.2" y="78.7" transform="rotate(-90 214.2 78.7)">PIN12</text>
<text x="216.8" y="78.7" transform="rotate(-90 216.8 78.7)">PIN11</text>
<text x="219.3" y="78.7" transform="rotate(-90 219.3 78.7)">PIN10</text>
<text x="233.7" y="81.5">~</text>
<text x="233.7" y="79">U4</text>
<text x="184.2" y="86">D1</text>
<text x="184.2" y="88.5">3.3V</text>
<text x="193" y="86">D2</text>
<text x="193" y="88.5">3.3V</text>
<text x="209.1" y="85.9" transform="rotate(-90 209.1 85.9)">PIN16</text>
<text x="211.7" y="85.9" transform="rotate(-90 211.7 85.9)">PIN17</text>
<text x="214.2" y="85.9" transform="rotate(-90 214.2 85.9)">PIN20</text>
<text x="216.8" y="85.9" transform="rotate(-90 216.8 85.9)">PIN21</text>
<text x="219.3" y="85.9" transform="rotate(-90 219.3 85.9)">PIN23</text>
<text x="221.8" y="85.9" transform="rotate(-90 221.8 85.9)">PIN25</text>
<text x="224.4" y="85.9" transform="rotate(-90 224.4 85.9)">PIN26</text>
<text x="226.9" y="85.9" transform="rotate(-90 226.9 85.9)">PIN27</text>
<text x="229.5" y="85.9" transform="rotate(-90 229.5 85.9)">PIN28</text>
<text x="232" y="85.9" transform="rotate(-90 232 85.9)">VCC</text>
<text x="45.3" y="100.2" transform="rotate(-90 45.3 100.2)">B0</text>
<text x="47.9" y="100.2" transform="rotate(-90 47.9 100.2)">B1</text>
<text x="50.4" y="100.2" transform="rotate(-90 50.4 100.2)">B2</text>
<text x="52.9" y="100.2" transform="rotate(-90 52.9 100.2)">B3</text>
<text x="55.5" y="100.2" transform="rotate(-90 55.5 100.2)">B4</text>
<text x="58" y="100.2" transform="rotate(-90 58 100.2)">B5</text>
<text x="60.6" y="100.2" transform="rotate(-90 60.6 100.2)">B6</text>
<text x="63.1" y="100.2" transform="rotate(-90 63.1 100.2)">B7</text>
<text x="73.6" y="99.9">74HCT245</text>
<text x="77.4" y="97.4">U2</text>
<text x="121.5" y="100.2" transform="rotate(-90 121.5 100.2)">B0</text>
<text x="124.1" y="100.2" transform="rotate(-90 124.1 100.2)">B1</text>
<text x="126.6" y="100.2" transform="rotate(-90 126.6 100.2)">B2</text>
<text x="129.1" y="100.2" transform="rotate(-90 129.1 100.2)">B3</text>
<text x="131.7" y="100.2" transform="rotate(-90 131.7 100.2)">B4</text>
<text x="134.2" y="100.2" transform="rotate(-90 134.2 100.2)">B5</text>
<text x="136.8" y="100.2" transform="rotate(-90 136.8 100.2)">B6</text>
<text x="139.3" y="100.2" transform="rotate(-90 139.3 100.2)">B7</text>
<text x="150" y="100.2">74HCT245</text>
<text x="153.6" y="97.9">U3</text>
<text x="179.6" y="97.4">GND</text>
<text x="188.5" y="97.4">GND</text>
<text x="42.9" y="105">VCC</text>
<text x="67.3" y="105">GND</text>
<text x="119.1" y="105">VCC</text>
<text x="143.5" y="105">GND</text>
<text x="45.3" y="110.7" transform="rotate(-90 45.3 110.7)">A0</text>
<text x="47.9" y="110.7" transform="rotate(-90 47.9 110.7)">A1</text>
<text x="50.4" y="110.7" transform="rotate(-90 50.4 110.7)">A2</text>
<text x="52.9" y="110.7" transform="rotate(-90 52.9 110.7)">A3</text>
<text x="55.5" y="110.7" transform="rotate(-90 55.5 110.7)">A4</text>
<text x="58" y="110.7" transform="rotate(-90 58 110.7)">A5</text>
<text x="60.6" y="110.7" transform="rotate(-90 60.6 110.7)">A6</text>
<text x="63.1" y="110.7" transform="rotate(-90 63.1 110.7)">A7</text>
<text x="68.2" y="110.7" transform="rotate(-90 68.2 110.7)">A-&gt;B</text>
<text x="70.7" y="110.7" transform="rotate(-90 70.7 110.7)">CE</text>
<text x="121.5" y="110.7" transform="rotate(-90 121.5 110.7)">A0</text>
<text x="124.1" y="110.7" transform="rotate(-90 124.1 110.7)">A1</text>
<text x="126.6" y="110.7" transform="rotate(-90 126.6 110.7)">A2</text>
<text x="129.1" y="110.7" transform="rotate(-90 129.1 110.7)">A3</text>
<text x="131.7" y="110.7" transform="rotate(-90 131.7 110.7)">A4</text>
<text x="134.2" y="110.7" transform="rotate(-90 134.2 110.7)">A5</text>
<text x="136.8" y="110.7" transform="rotate(-90 136.8 110.7)">A6</text>
<text x="139.3" y="110.7" transform="rotate(-90 139.3 110.7)">A7</text>
<text x="144.4" y="110.7" transform="rotate(-90 144.4 110.7)">A-&gt;B</text>
<text x="146.9" y="110.7" transform="rotate(-90 146.9 110.7)">CE</text>
<text x="183.4" y="119">D2S</text>
<text x="199" y="119.8" transform="rotate(-90 199 119.8)">SDA</text>
<text x="201.5" y="119.8" transform="rotate(-90 201.5 119.8)">SCL</text>
<text x="206.6" y="120" transform="rotate(-90 206.6 120)">CEC</text>
<text x="183.4" y="121.5">D1S</text>
<text x="183.4" y="124.1">D0S</text>
<text x="191.4" y="120.2" transform="rotate(-90 191.4 120.2)">HPD</text>
<text x="193.9" y="122.9" transform="rotate(-90 193.9 122.9)">UTILITY</text>
<text x="211.7" y="120.4" transform="rotate(-90 211.7 120.4)">CK-</text>
<text x="214.2" y="120.4" transform="rotate(-90 214.2 120.4)">CK+</text>
<text x="216.8" y="120.3" transform="rotate(-90 216.8 120.3)">D0-</text>
<text x="219.3" y="120.3" transform="rotate(-90 219.3 120.3)">D0+</text>
<text x="221.8" y="120.3" transform="rotate(-90 221.8 120.3)">D1-</text>
<text x="224.4" y="120.3" transform="rotate(-90 224.4 120.3)">D1+</text>
<text x="226.9" y="120.3" transform="rotate(-90 226.9 120.3)">D2-</text>
<text x="229.1" y="124.1">+5V</text>
<text x="229.5" y="120.3" transform="rotate(-90 229.5 120.3)">D2+</text>
<text x="183.4" y="126.6">CKS</text>
<text x="183.4" y="129.1">GND</text>
<text x="183.4" y="131.7">SH</text>
<text x="207.1" y="136.8">J4</text>
<text x="177" y="139.3">GND</text>
<text x="204.8" y="139.3">HDMI_A</text>
<text x="91" y="153.8">JPico2</text>
<text x="91.2" y="150.7">JPico1</text>
<text x="100.5" y="153.5">Conn_01x20</text>
<text x="100.5" y="150.5">Conn_01x20</text>
</g>
<g font-size="1.8" fill="#009600">
<text x="63.5" y="67">5V</text>
<text x="103.4" y="67.1">8 GND</text>
<text x="34.3" y="103.8">5V</text>
<text x="67" y="119.4" transform="rotate(-90 67 119.4)">5V</text>
</g>
<text font-size="1.8" fill="#0000c2" x="121.5" y="152.9" transform="rotate(-90 121.5 152.9)">USB</text>
<g font-size="1.4" fill="#006464">
<text x="184.1" y="70.6">R1</text>
<text x="193" y="70.6">R2</text>
</g>
</svg>
